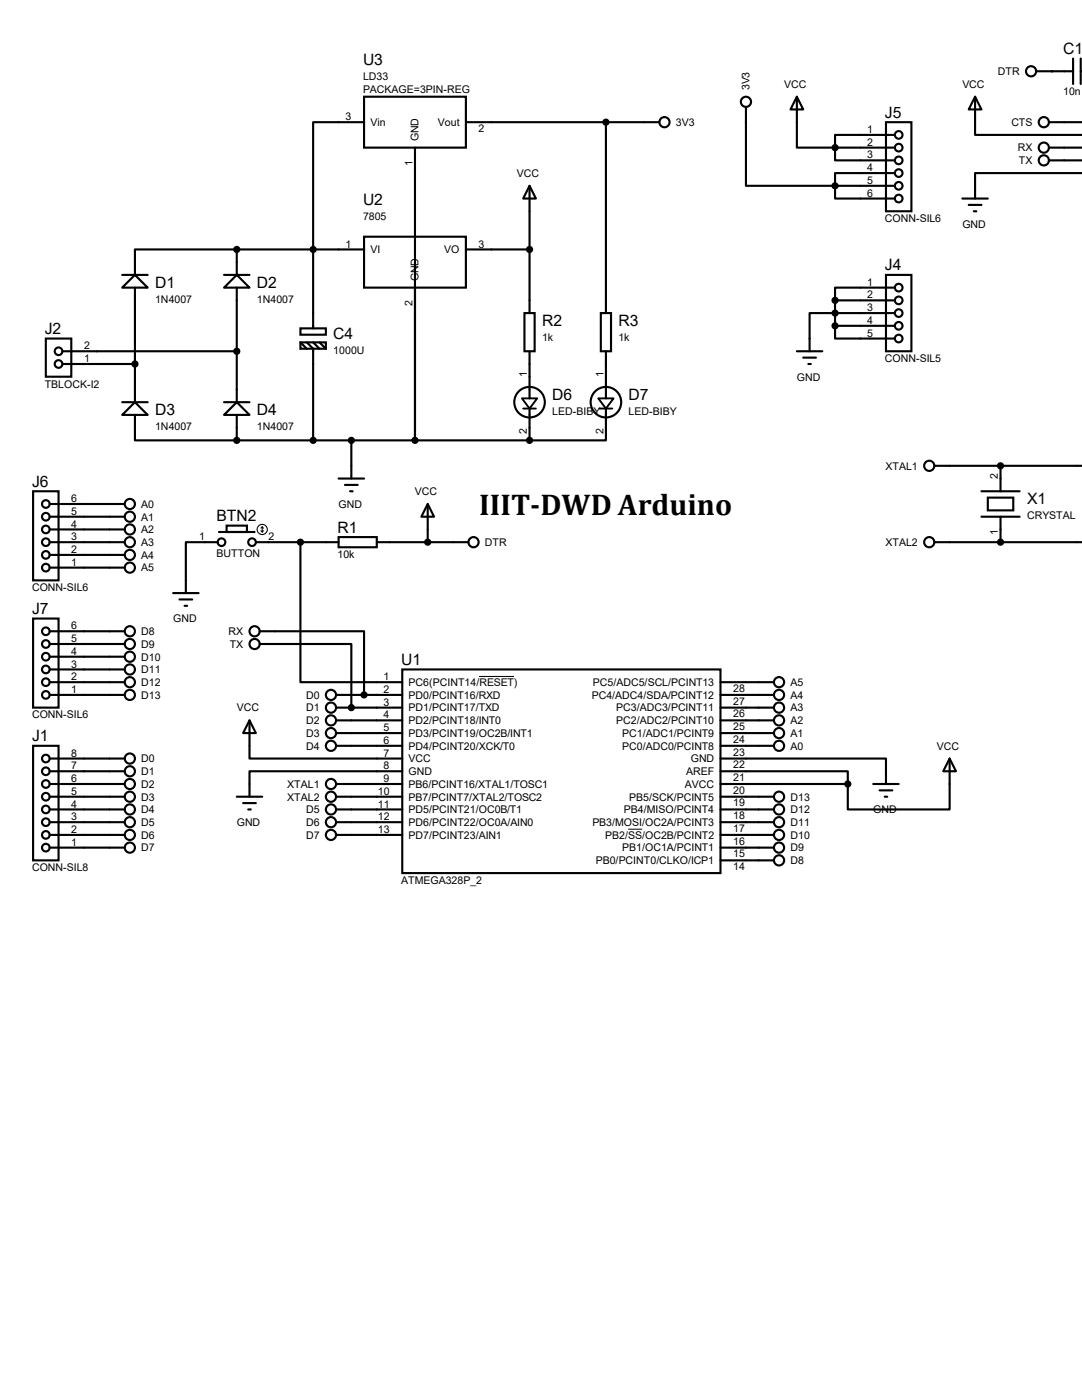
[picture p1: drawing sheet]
<svg xmlns="http://www.w3.org/2000/svg" width="216mm" height="279mm" viewBox="0 0 216 279" stroke-linecap="round" stroke-linejoin="round" font-family="sans-serif">
<g fill="none" stroke="#000" stroke-width=".42">
<path d="M72.6 19.3h20.4v10.2h-20.4zM159 19.3l1.3 2.5h-2.6zM159 19.3v10.2h7.6M194.6 19.3l1.2 2.5h-2.5zM194.6 19.3v7.6h21.3M206.8 14.2h7.3M214.1 11.7v5.1M215.6 11.7v5.1M215.6 14.2h.3M72.6 24.4h-10.1v41.1M82.8 29.5v58.4M93 24.4h38.6"/>
<path d="M105.7 37.1l1.2 2.5h-2.5zM105.7 37.1v25.4M120.9 24.4v38.1M148.8 21.3v15.8h17.8M166.6 29.5v2.5h12M166.6 37.1v2.5h12M166.6 29.5h12M166.6 37.1h12M176.8 24.4h5.1v17.8h-5.1zM178.6 26.9h-12v2.6M178.6 34.5h-12v2.6M192 39.6h5.1"/>
<path d="M209.3 24.4h6.6M209.3 29.5h6.6M209.3 32h6.6M215.9 34.5h-21.3v5.1M24.4 54.9h5.1M26.9 54.9l2.6 2.5h-5.1zM26.9 57.4v22.9M44.7 54.9h5.1M47.2 54.9l2.6 2.5h-5.1zM47.2 49.8h-20.3v5.1M47.2 49.8v5.1M47.2 57.4v22.9"/>
<path d="M47.2 49.8h25.4M72.6 47.2h20.4v10.2h-20.4zM93 49.8h12.7M166.6 59.9v5.1M166.6 59.9h12M176.8 54.9h5.1v15.2h-5.1zM178.6 57.4h-12v2.5M193.3 40.9h2.5M194.3 42.2h.5M9.1 67.6h5.1v7.6h-5.1zM12.4 70.1h34.8M12.4 72.6h14.5"/>
<path d="M59.9 65.5h5.1v1.3h-5.1zM59.9 68.3h5.1v1.3h-5.1zM59.9 68.3l1.3 1.3M61.2 68.3l1.3 1.3v18.3M62.5 68.3l1.3 1.3M63.8 68.3l1.2 1.3M104.6 62.5h2.1v7.6h-2.1zM105.7 70.1v9.4M119.9 62.5h2v7.6h-2zM120.9 70.1v9.4M159 70.1h5.1M160.3 71.4h2.5"/>
<path d="M161.3 72.6h.5M166.6 65v2.6h12M166.6 65h12M178.6 62.5h-17.1v7.6M6.6 98h5.1v17.8h-5.1zM24.4 80.3h5.1M26.9 80.3l2.6 2.5h-5.1zM26.9 82.8v5.1h20.3M44.7 80.3h5.1M47.2 80.3l2.6 2.5h-5.1zM47.2 82.8v5.1M47.2 87.9h58.5"/>
<path d="M67.6 95.5h5M68.8 96.8h2.6M69.8 98h.6M70.1 87.9v7.6M105.7 81.5v6.4M120.9 81.5v6.4h-15.2M186.4 93h29.5M195.8 98h7.7M197.1 99.3h5.1v2.6h-5.1zM199.6 93v5M9.9 108.2h15M9.9 100.6h15"/>
<path d="M9.9 103.1h15M9.9 105.7h15M9.9 110.7h15M9.9 113.3h15M34.5 118.4h5.1M35.8 119.6h2.6M43.4 108.2h-6.3v10.2M43.7 106.2h7.1M45.2 104.9h4.1v1.3h-4.1zM51.1 108.2h16.5M59.9 108.2v27.9h20.4M67.6 107.2h7.6v2h-7.6z"/>
<path d="M75.2 108.2h18.3M85.3 100.6l1.3 2.5h-2.5zM85.3 100.6v7.6M186.4 108.2h29.5M195.8 103.1h7.7M199.6 103.1v5.1M6.6 123.4h5.1v17.8h-5.1zM9.9 126h15M9.9 128.5h15M9.9 131.1h15M9.9 133.6h15M9.9 136.1h15"/>
<path d="M9.9 138.7h15M36.8 120.9h.5M51.8 126h20.8v12.7M51.8 128.5h18.3v12.7M67.1 138.7h13.2M80.3 133.6h63.5v40.6h-63.5zM143.8 136.1h10.6M143.8 138.7h10.6M6.6 148.8h5.1v22.9h-5.1zM9.9 151.4h15M9.9 153.9h15M9.9 156.5h15"/>
<path d="M9.9 159h15M47.2 159h5.1M49.8 143.8l1.3 2.5h-2.6zM49.8 143.8v7.6h30.5M67.1 156.5h13.2M67.1 159h13.2M67.1 143.8h13.2M67.1 146.3h13.2M67.1 148.8h13.2M67.1 141.2h13.2M80.3 153.9h-30.5v5.1M143.8 151.4h33v5.1"/>
<path d="M143.8 153.9h25.4v2.6M143.8 156.5h25.4M143.8 159h10.6M143.8 143.8h10.6M143.8 146.3h10.6M143.8 148.8h10.6M143.8 141.2h10.6M174.2 156.5h5.1M175.5 157.7h2.6M176.5 159h.5M189.5 151.4l1.3 2.5h-2.6zM189.5 151.4v10.1h-20.3v-5"/>
<path d="M9.9 161.5h15M9.9 166.6h15M9.9 164.1h15M9.9 169.2h15M48.5 160.3h2.6M49.5 161.5h.5M67.1 161.5h13.2M67.1 166.6h13.2M67.1 164.1h13.2M143.8 161.5h10.6M143.8 166.6h10.6M143.8 164.1h10.6"/>
<path d="M143.8 169.2h10.6M143.8 171.7h10.6"/>
<circle cx="205.7" cy="14.2" r="1.02"/>
<circle cx="132.6" cy="24.4" r="1.02"/>
<circle cx="148.8" cy="20.3" r="1.02"/>
<circle cx="179.3" cy="29.5" r=".76"/>
<circle cx="179.3" cy="32" r=".76"/>
<circle cx="179.3" cy="34.5" r=".76"/>
<circle cx="179.3" cy="37.1" r=".76"/>
<circle cx="179.3" cy="26.9" r=".76"/>
<circle cx="179.3" cy="39.6" r=".76"/>
<circle cx="208.3" cy="32" r="1.02"/>
<circle cx="208.3" cy="24.4" r="1.02"/>
<circle cx="208.3" cy="29.5" r="1.02"/>
<circle cx="179.3" cy="57.4" r=".76"/>
<circle cx="179.3" cy="59.9" r=".76"/>
<circle cx="11.7" cy="72.6" r=".76"/>
<circle cx="11.7" cy="70.1" r=".76"/>
<circle cx="179.3" cy="67.6" r=".76"/>
<circle cx="179.3" cy="62.5" r=".76"/>
<circle cx="179.3" cy="65" r=".76"/>
<circle cx="105.7" cy="80.3" r="3"/>
<circle cx="120.9" cy="80.3" r="3"/>
<circle cx="185.4" cy="93" r="1.02"/>
<circle cx="9.1" cy="100.6" r=".76"/>
<circle cx="9.1" cy="113.3" r=".76"/>
<circle cx="9.1" cy="110.7" r=".76"/>
<circle cx="9.1" cy="108.2" r=".76"/>
<circle cx="9.1" cy="103.1" r=".76"/>
<circle cx="9.1" cy="105.7" r=".76"/>
<circle cx="25.9" cy="113.3" r="1.02"/>
<circle cx="25.9" cy="105.7" r="1.02"/>
<circle cx="25.9" cy="103.1" r="1.02"/>
<circle cx="25.9" cy="108.2" r="1.02"/>
<circle cx="25.9" cy="100.6" r="1.02"/>
<circle cx="25.9" cy="110.7" r="1.02"/>
<circle cx="44.2" cy="108.2" r=".76"/>
<circle cx="50.3" cy="108.2" r=".76"/>
<circle cx="94.5" cy="108.2" r="1.02"/>
<circle cx="185.4" cy="108.2" r="1.02"/>
<circle cx="9.1" cy="133.6" r=".76"/>
<circle cx="9.1" cy="136.1" r=".76"/>
<circle cx="9.1" cy="126" r=".76"/>
<circle cx="9.1" cy="138.7" r=".76"/>
<circle cx="9.1" cy="128.5" r=".76"/>
<circle cx="9.1" cy="131.1" r=".76"/>
<circle cx="25.9" cy="138.7" r="1.02"/>
<circle cx="25.9" cy="131.1" r="1.02"/>
<circle cx="25.9" cy="136.1" r="1.02"/>
<circle cx="25.9" cy="126" r="1.02"/>
<circle cx="25.9" cy="133.6" r="1.02"/>
<circle cx="25.9" cy="128.5" r="1.02"/>
<circle cx="50.8" cy="128.5" r="1.02"/>
<circle cx="50.8" cy="126" r="1.02"/>
<circle cx="66" cy="138.7" r="1.02"/>
<circle cx="155.4" cy="138.7" r="1.02"/>
<circle cx="155.4" cy="136.1" r="1.02"/>
<circle cx="9.1" cy="156.5" r=".76"/>
<circle cx="9.1" cy="153.9" r=".76"/>
<circle cx="9.1" cy="151.4" r=".76"/>
<circle cx="9.1" cy="159" r=".76"/>
<circle cx="25.9" cy="153.9" r="1.02"/>
<circle cx="25.9" cy="159" r="1.02"/>
<circle cx="25.9" cy="151.4" r="1.02"/>
<circle cx="25.9" cy="156.5" r="1.02"/>
<circle cx="66" cy="146.3" r="1.02"/>
<circle cx="66" cy="159" r="1.02"/>
<circle cx="66" cy="156.5" r="1.02"/>
<circle cx="66" cy="141.2" r="1.02"/>
<circle cx="66" cy="143.8" r="1.02"/>
<circle cx="66" cy="148.8" r="1.02"/>
<circle cx="155.4" cy="146.3" r="1.02"/>
<circle cx="155.4" cy="141.2" r="1.02"/>
<circle cx="155.4" cy="159" r="1.02"/>
<circle cx="155.4" cy="143.8" r="1.02"/>
<circle cx="155.4" cy="148.8" r="1.02"/>
<circle cx="9.1" cy="166.6" r=".76"/>
<circle cx="9.1" cy="169.2" r=".76"/>
<circle cx="9.1" cy="161.5" r=".76"/>
<circle cx="9.1" cy="164.1" r=".76"/>
<circle cx="25.9" cy="166.6" r="1.02"/>
<circle cx="25.9" cy="169.2" r="1.02"/>
<circle cx="25.9" cy="161.5" r="1.02"/>
<circle cx="25.9" cy="164.1" r="1.02"/>
<circle cx="66" cy="166.6" r="1.02"/>
<circle cx="66" cy="161.5" r="1.02"/>
<circle cx="66" cy="164.1" r="1.02"/>
<circle cx="155.4" cy="166.6" r="1.02"/>
<circle cx="155.4" cy="164.1" r="1.02"/>
<circle cx="155.4" cy="169.2" r="1.02"/>
<circle cx="155.4" cy="161.5" r="1.02"/>
<circle cx="155.4" cy="171.7" r="1.02"/>
</g>
<g fill="#000">
<circle cx="209.8" cy="14.2" r=".21"/>
<circle cx="70.1" cy="141.2" r=".21"/>
</g>
<g fill="#000" stroke="#000" stroke-width=".42">
<circle cx="120.9" cy="24.4" r=".51"/>
<circle cx="166.6" cy="29.5" r=".51"/>
<circle cx="166.6" cy="37.1" r=".51"/>
<circle cx="47.2" cy="49.8" r=".51"/>
<circle cx="62.5" cy="49.8" r=".51"/>
<circle cx="105.7" cy="49.8" r=".51"/>
<circle cx="166.6" cy="59.9" r=".51"/>
<circle cx="26.9" cy="72.6" r=".51"/>
<circle cx="47.2" cy="70.1" r=".51"/>
<circle cx="166.6" cy="65" r=".51"/>
<circle cx="166.6" cy="62.5" r=".51"/>
<circle cx="47.2" cy="87.9" r=".51"/>
<circle cx="62.5" cy="87.9" r=".51"/>
<circle cx="70.1" cy="87.9" r=".51"/>
<circle cx="82.8" cy="87.9" r=".51"/>
<circle cx="105.7" cy="87.9" r=".51"/>
<circle cx="199.6" cy="93" r=".51"/>
<circle cx="59.9" cy="108.2" r=".51"/>
<circle cx="85.3" cy="108.2" r=".51"/>
<circle cx="199.6" cy="108.2" r=".51"/>
<circle cx="72.6" cy="138.7" r=".51"/>
<circle cx="70.1" cy="141.2" r=".51"/>
<circle cx="169.2" cy="156.5" r=".51"/>
</g>
<path d="M104.1 79.5h3.1l-1.5 2zM119.4 79.5h3l-1.5 2zM104.4 81.5h2.5M119.6 81.5h2.6" fill="none" stroke="#000" stroke-width=".38"/>
<g fill="none" stroke="#000" stroke-width=".21">
<path d="M52.1 105.9l.2 .3M52.3 105.2v1M52.3 105.2l-.2 .2M52.3 105.2l.3 .2M52.6 105.9l-.3 .3"/>
<circle cx="52.3" cy="105.7" r="1.02"/>
</g>
<path d="M95.6 135h7M125.3 165.5h2.8" fill="none" stroke="#000" stroke-width=".2"/>
<text font-size="6" x="95.6" y="102.8">IIIT-DWD Arduino</text>
<g font-size="3.1">
<text x="212.1" y="10.8">C1</text>
<text x="72.4" y="13">U3</text>
<text x="176.6" y="23.5">J5</text>
<text x="72.4" y="41">U2</text>
<text x="176.6" y="54">J4</text>
<text x="30.9" y="57.5">D1</text>
<text x="51.3" y="57.5">D2</text>
<text x="108.2" y="65.1">R2</text>
<text x="123.4" y="65.1">R3</text>
<text x="8.9" y="66.7">J2</text>
<text x="66.5" y="67.6">C4</text>
<text x="30.9" y="82.9">D3</text>
<text x="51.3" y="82.9">D4</text>
<text x="110.2" y="79.8">D6</text>
<text x="125.4" y="79.8">D7</text>
<text x="6.4" y="97.2">J6</text>
<text x="204.9" y="100.7">X1</text>
<text x="43.2" y="104">BTN2</text>
<text x="67.4" y="106.3">R1</text>
<text x="6.4" y="122.6">J7</text>
<text x="80.1" y="132.7">U1</text>
<text x="6.4" y="148">J1</text>
</g>
<g font-size="2.1">
<text x="72.4" y="16">LD33</text>
<text x="156.5" y="17.5">VCC</text>
<text x="192" y="17.5">VCC</text>
<text x="199.1" y="15">DTR</text>
<text x="72.4" y="18.5">PACKAGE=3PIN-REG</text>
<text x="149.5" y="18" transform="rotate(-90 149.5 18)">3V3</text>
<text x="212.1" y="18.9">10n</text>
<text x="68.9" y="24">3</text>
<text x="73.9" y="25.1">Vin</text>
<text x="83.5" y="28.2" transform="rotate(-90 83.5 28.2)">GND</text>
<text x="87.4" y="25.1">Vout</text>
<text x="95.5" y="26.3">2</text>
<text x="134.9" y="25.1">3V3</text>
<text x="173.1" y="26.5">1</text>
<text x="173.1" y="29.1">2</text>
<text x="201.8" y="25.1">CTS</text>
<text x="82.3" y="33.2" transform="rotate(-90 82.3 33.2)">1</text>
<text x="103.1" y="35.3">VCC</text>
<text x="173.1" y="31.6">3</text>
<text x="173.1" y="34.2">4</text>
<text x="203.1" y="30.2">RX</text>
<text x="203.3" y="32.8">TX</text>
<text x="173.1" y="36.7">5</text>
<text x="173.1" y="39.2">6</text>
<text x="72.4" y="43.9">7805</text>
<text x="176.6" y="44.3">CONN-SIL6</text>
<text x="192" y="45.5">GND</text>
<text x="68.9" y="49.4">1</text>
<text x="73.9" y="50.5">VI</text>
<text x="88.6" y="50.5">VO</text>
<text x="95.5" y="49.4">3</text>
<text x="83.5" y="56.1" transform="rotate(-90 83.5 56.1)">GND</text>
<text x="173.1" y="57">1</text>
<text x="173.1" y="59.6">2</text>
<text x="30.9" y="60.4">1N4007</text>
<text x="51.3" y="60.4">1N4007</text>
<text x="82.3" y="61.1" transform="rotate(-90 82.3 61.1)">2</text>
<text x="173.1" y="62.1">3</text>
<text x="173.1" y="64.6">4</text>
<text x="16.8" y="69.7">2</text>
<text x="66.5" y="70.6">1000U</text>
<text x="108.2" y="68">1k</text>
<text x="123.4" y="68">1k</text>
<text x="173.1" y="67.2">5</text>
<text x="8.9" y="77.3">TBLOCK-I2</text>
<text x="16.8" y="72.3">1</text>
<text x="105.2" y="75.2" transform="rotate(-90 105.2 75.2)">1</text>
<text x="120.4" y="75.2" transform="rotate(-90 120.4 75.2)">1</text>
<text x="159" y="75.9">GND</text>
<text x="176.6" y="72.3">CONN-SIL5</text>
<text x="110.2" y="82.8">LED-BIBY</text>
<text x="125.4" y="82.8">LED-BIBY</text>
<text x="30.9" y="85.8">1N4007</text>
<text x="51.3" y="85.8">1N4007</text>
<text x="105.2" y="86.5" transform="rotate(-90 105.2 86.5)">2</text>
<text x="120.4" y="86.5" transform="rotate(-90 120.4 86.5)">2</text>
<text x="176.7" y="93.7">XTAL1</text>
<text x="199.1" y="95.5" transform="rotate(-90 199.1 95.5)">2</text>
<text x="14.2" y="100.2">6</text>
<text x="28.2" y="101.3">A0</text>
<text x="67.6" y="101.3">GND</text>
<text x="82.8" y="98.8">VCC</text>
<text x="14.2" y="107.8">3</text>
<text x="14.2" y="105.3">4</text>
<text x="14.2" y="102.7">5</text>
<text x="28.2" y="103.9">A1</text>
<text x="28.2" y="106.4">A2</text>
<text x="39.7" y="107.8">1</text>
<text x="53.6" y="107.8">2</text>
<text x="199.1" y="106.8" transform="rotate(-90 199.1 106.8)">1</text>
<text x="204.9" y="103.6">CRYSTAL</text>
<text x="14.2" y="112.9">1</text>
<text x="14.2" y="110.4">2</text>
<text x="28.2" y="109">A3</text>
<text x="28.2" y="111.5">A4</text>
<text x="43.2" y="111.1">BUTTON</text>
<text x="67.4" y="111.4">10k</text>
<text x="96.8" y="109">DTR</text>
<text x="176.7" y="109">XTAL2</text>
<text x="6.4" y="118">CONN-SIL6</text>
<text x="28.2" y="114">A5</text>
<text x="14.2" y="125.6">6</text>
<text x="34.5" y="124.2">GND</text>
<text x="14.2" y="130.7">4</text>
<text x="14.2" y="128.1">5</text>
<text x="28.2" y="126.7">D8</text>
<text x="28.2" y="129.3">D9</text>
<text x="28.2" y="131.8">D10</text>
<text x="45.6" y="126.7">RX</text>
<text x="45.8" y="129.3">TX</text>
<text x="14.2" y="135.8">2</text>
<text x="14.2" y="133.2">3</text>
<text x="28.2" y="134.4">D11</text>
<text x="28.2" y="136.9">D12</text>
<text x="76.5" y="135.8">1</text>
<text x="81.5" y="136.9">PC6(PCINT14/RESET)</text>
<text x="118.3" y="136.9">PC5/ADC5/SCL/PCINT13</text>
<text x="157.7" y="136.9">A5</text>
<text x="6.4" y="143.4">CONN-SIL6</text>
<text x="14.2" y="138.3">1</text>
<text x="28.2" y="139.4">D13</text>
<text x="47.2" y="142">VCC</text>
<text x="61.1" y="139.4">D0</text>
<text x="61.1" y="142">D1</text>
<text x="76.5" y="138.3">2</text>
<text x="76.5" y="140.8">3</text>
<text x="76.5" y="143.4">4</text>
<text x="81.5" y="139.4">PD0/PCINT16/RXD</text>
<text x="81.5" y="142">PD1/PCINT17/TXD</text>
<text x="118.1" y="139.4">PC4/ADC4/SDA/PCINT12</text>
<text x="123" y="142">PC3/ADC3/PCINT11</text>
<text x="146.3" y="138.1">28</text>
<text x="146.3" y="140.6">27</text>
<text x="146.3" y="143.2">26</text>
<text x="157.7" y="139.4">A4</text>
<text x="157.7" y="142">A3</text>
<text x="61.1" y="144.5">D2</text>
<text x="61.1" y="147.1">D3</text>
<text x="61.1" y="149.6">D4</text>
<text x="76.5" y="145.9">5</text>
<text x="76.5" y="148.5">6</text>
<text x="81.5" y="144.5">PD2/PCINT18/INT0</text>
<text x="81.5" y="147.1">PD3/PCINT19/OC2B/INT1</text>
<text x="81.5" y="149.6">PD4/PCINT20/XCK/T0</text>
<text x="123" y="144.5">PC2/ADC2/PCINT10</text>
<text x="124.2" y="147.1">PC1/ADC1/PCINT9</text>
<text x="124.2" y="149.6">PC0/ADC0/PCINT8</text>
<text x="146.3" y="145.7">25</text>
<text x="146.3" y="148.3">24</text>
<text x="157.7" y="144.5">A2</text>
<text x="157.7" y="147.1">A1</text>
<text x="157.7" y="149.6">A0</text>
<text x="186.9" y="149.6">VCC</text>
<text x="14.2" y="153.5">7</text>
<text x="14.2" y="151">8</text>
<text x="28.2" y="152.1">D0</text>
<text x="28.2" y="154.7">D1</text>
<text x="76.5" y="151">7</text>
<text x="76.5" y="153.5">8</text>
<text x="81.5" y="152.1">VCC</text>
<text x="81.5" y="154.7">GND</text>
<text x="136.9" y="154.7">AREF</text>
<text x="137.8" y="152.1">GND</text>
<text x="146.3" y="150.8">23</text>
<text x="146.3" y="153.3">22</text>
<text x="146.3" y="155.9">21</text>
<text x="14.2" y="161.2">4</text>
<text x="14.2" y="158.6">5</text>
<text x="14.2" y="156.1">6</text>
<text x="28.2" y="157.2">D2</text>
<text x="28.2" y="159.8">D3</text>
<text x="57.3" y="157.2">XTAL1</text>
<text x="57.3" y="159.8">XTAL2</text>
<text x="75.4" y="158.6">10</text>
<text x="75.4" y="161.2">11</text>
<text x="76.5" y="156.1">9</text>
<text x="81.5" y="157.2">PB6/PCINT16/XTAL1/TOSC1</text>
<text x="81.5" y="159.8">PB7/PCINT7/XTAL2/TOSC2</text>
<text x="125.6" y="159.8">PB5/SCK/PCINT5</text>
<text x="136.7" y="157.2">AVCC</text>
<text x="146.3" y="158.4">20</text>
<text x="146.3" y="161">19</text>
<text x="157.7" y="159.8">D13</text>
<text x="14.2" y="166.2">2</text>
<text x="14.2" y="163.7">3</text>
<text x="28.2" y="162.3">D4</text>
<text x="28.2" y="167.4">D6</text>
<text x="28.2" y="164.8">D5</text>
<text x="47.2" y="164.8">GND</text>
<text x="61.1" y="162.3">D5</text>
<text x="61.1" y="164.8">D6</text>
<text x="61.1" y="167.4">D7</text>
<text x="75.4" y="163.7">12</text>
<text x="75.4" y="166.2">13</text>
<text x="81.5" y="162.3">PD5/PCINT21/OC0B/T1</text>
<text x="81.5" y="164.8">PD6/PCINT22/OC0A/AIN0</text>
<text x="81.5" y="167.4">PD7/PCINT23/AIN1</text>
<text x="118.2" y="164.8">PB3/MOSI/OC2A/PCINT3</text>
<text x="120.8" y="167.4">PB2/SS/OC2B/PCINT2</text>
<text x="124.5" y="162.3">PB4/MISO/PCINT4</text>
<text x="146.3" y="166">17</text>
<text x="146.3" y="163.5">18</text>
<text x="157.7" y="162.3">D12</text>
<text x="157.7" y="164.8">D11</text>
<text x="157.7" y="167.4">D10</text>
<text x="174.2" y="162.3">GND</text>
<text x="6.4" y="173.9">CONN-SIL8</text>
<text x="14.2" y="168.8">1</text>
<text x="28.2" y="169.9">D7</text>
<text x="118.9" y="172.5">PB0/PCINT0/CLKO/ICP1</text>
<text x="124.2" y="169.9">PB1/OC1A/PCINT1</text>
<text x="146.3" y="173.7">14</text>
<text x="146.3" y="168.6">16</text>
<text x="146.3" y="171.1">15</text>
<text x="157.7" y="169.9">D9</text>
<text x="157.7" y="172.5">D8</text>
<text x="80.1" y="176.4">ATMEGA328P_2</text>
</g>
</svg>
